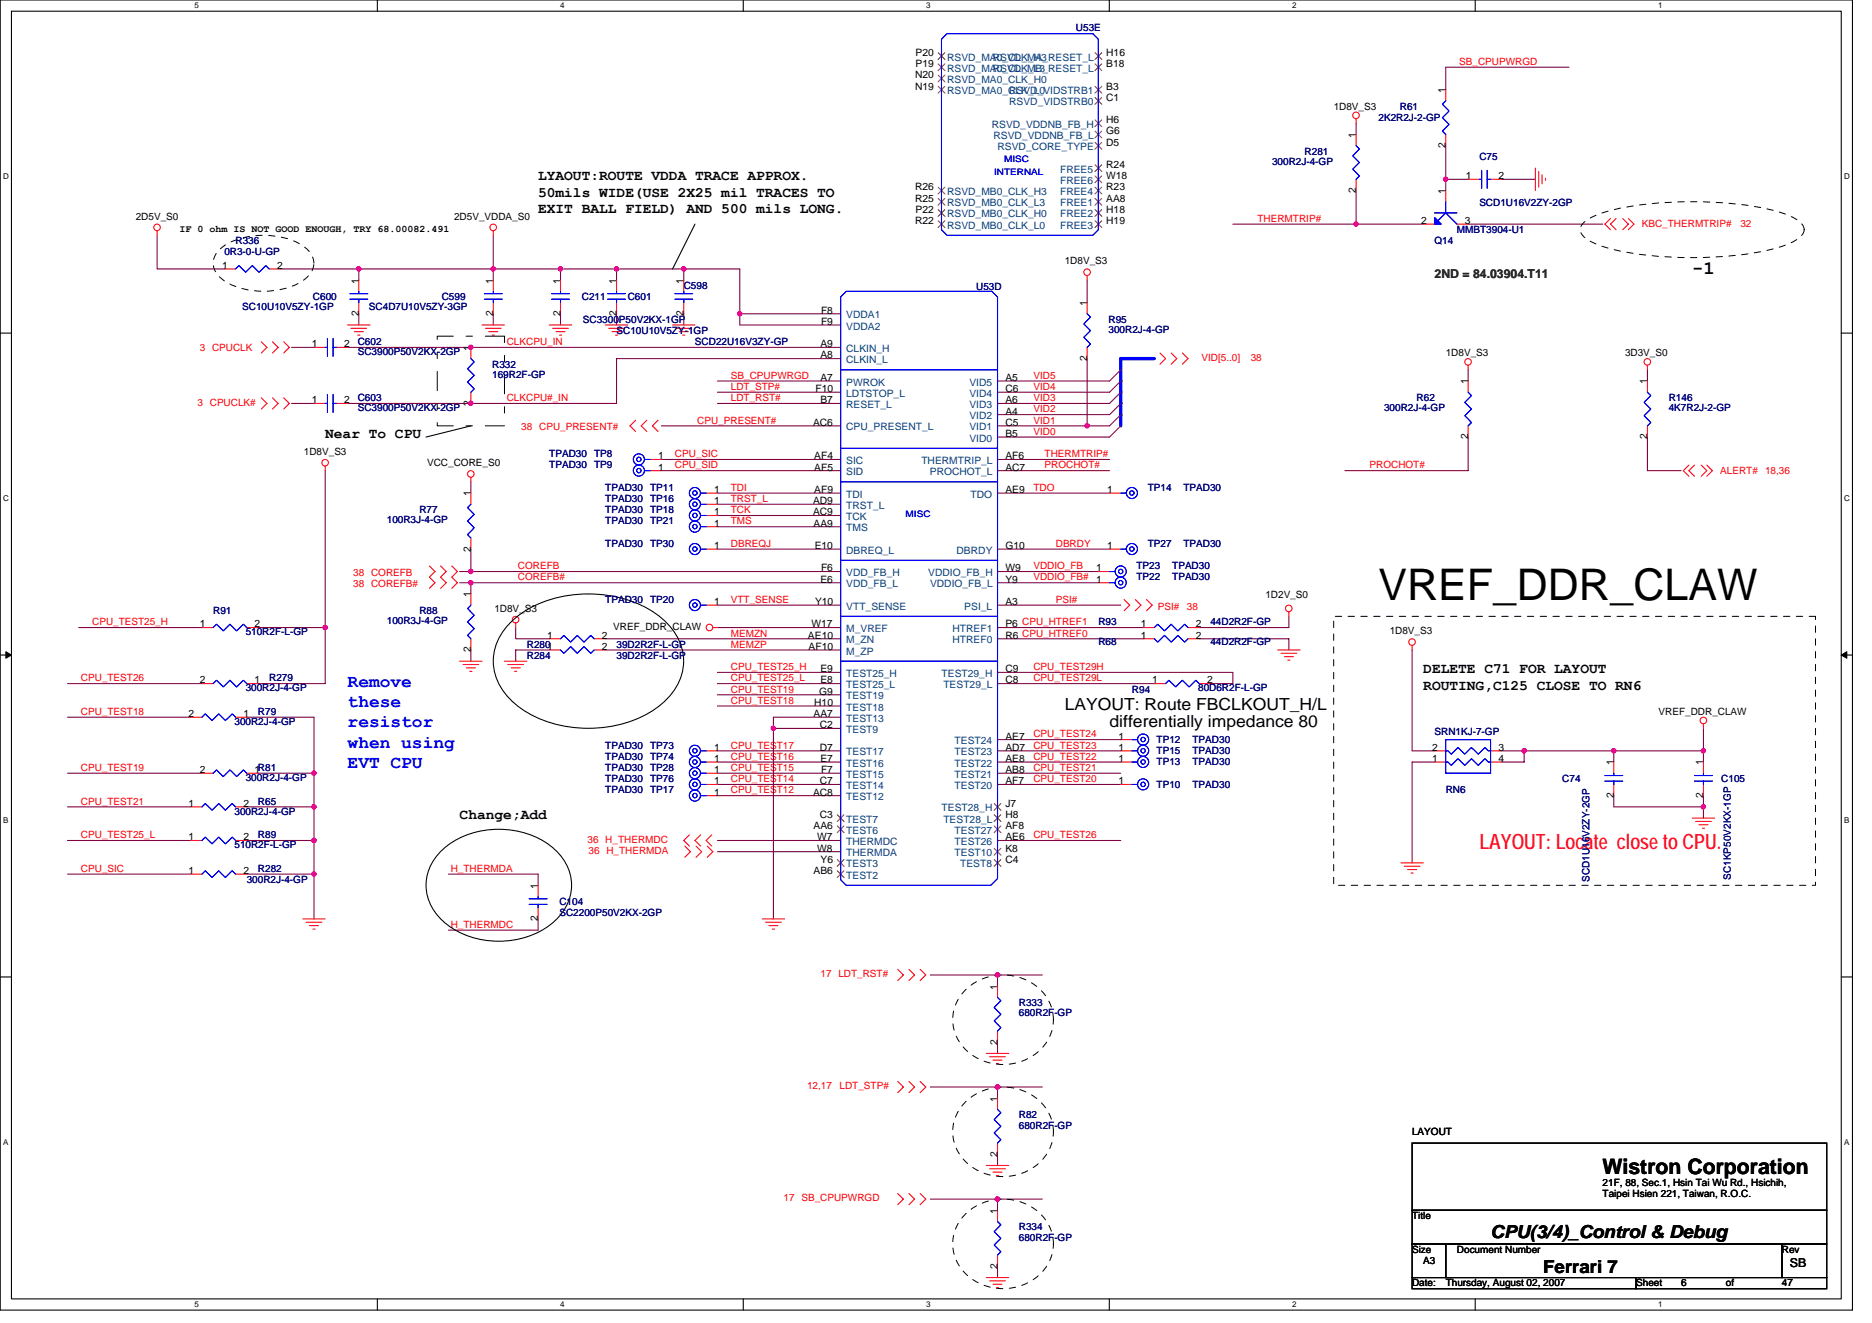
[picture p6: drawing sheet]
<svg xmlns="http://www.w3.org/2000/svg" width="297mm" height="210mm" viewBox="0 0 297 210" stroke-linecap="round" stroke-linejoin="round" font-family="sans-serif">
<path d="M0 0h293.9v207.9h-293.9zM1.8 1.8h290.4v204.3h-290.4z" fill="none" stroke="#000" stroke-width=".17"/>
<g fill="#fff">
<path d="M30.8 .2h.7v1.4h-.7z"/>
<path d="M30.8 206.3h.7v1.4h-.7z"/>
</g>
<path d="M59.9 0v1.8M59.9 206.1v1.8" fill="none" stroke="#000" stroke-width=".17"/>
<g fill="#fff">
<path d="M88.9 .2h.7v1.4h-.7z"/>
<path d="M88.9 206.3h.7v1.4h-.7z"/>
</g>
<path d="M117.9 0v1.8M117.9 206.1v1.8" fill="none" stroke="#000" stroke-width=".17"/>
<g fill="#fff">
<path d="M147 .2h.7v1.4h-.7z"/>
<path d="M147 206.3h.7v1.4h-.7z"/>
</g>
<path d="M176 0v1.8M176 206.1v1.8" fill="none" stroke="#000" stroke-width=".17"/>
<g fill="#fff">
<path d="M205 .2h.7v1.4h-.7z"/>
<path d="M205 206.3h.7v1.4h-.7z"/>
</g>
<path d="M234.1 0v1.8M234.1 206.1v1.8" fill="none" stroke="#000" stroke-width=".17"/>
<g fill="#fff">
<path d="M263.1 .2h.7v1.4h-.7z"/>
<path d="M263.1 206.3h.7v1.4h-.7z"/>
<path d="M.5 27.3h.9v1.4h-.9z"/>
<path d="M292.6 27.3h.9v1.4h-.9z"/>
<path d="M.5 78.4h.9v1.4h-.9z"/>
<path d="M292.6 78.4h.9v1.4h-.9z"/>
</g>
<path d="M0 52.9h1.8M292.2 52.9h1.7" fill="none" stroke="#000" stroke-width=".17"/>
<g fill="#fff">
<path d="M.5 129.5h.8v1.4h-.8z"/>
<path d="M292.6 129.5h.9v1.4h-.9z"/>
</g>
<path d="M0 103.9h1.8M292.2 103.9h1.7" fill="none" stroke="#000" stroke-width=".17"/>
<path d="M.9 103.4l.9 .5-.9 .5zM292.2 103.9l.8-.5v1z" fill="#000" stroke="#000" stroke-width=".16"/>
<g fill="#fff">
<path d="M.5 180.5h.8v1.4h-.8z"/>
<path d="M292.6 180.5h.9v1.4h-.9z"/>
</g>
<g fill="none" stroke="#000" stroke-width=".17">
<path d="M110.3 35.6l-3.6 7.1M74.7 67.6l-7.1 1.7M81.2 98.6a18.5 18.5 0 0 1 15.4-4.1 15.9 15.9 0 0 1 9.8 5 8.2 8.2 0 0 1-.8 11.7 18.5 18.5 0 0 1-15.5 4.1 15.8 15.8 0 0 1-9.8-5 8.2 8.2 0 0 1 .9-11.7zM69.7 135.4a13.6 13.6 0 0 1 13.6-3.2 10.2 10.2 0 0 1 7 6.1 7.5 7.5 0 0 1-2.5 8 14 14 0 0 1-17.3 0 7.4 7.4 0 0 1-.8-10.9zM0 155h1.8M292.2 155h1.7M224.1 181.4h65.8v10.6h-65.8zM224.1 192h65.8v5.4h-65.8zM224.1 197.4h5.3v5.3h-5.3zM229.4 197.4h53.3v5.3h-53.3zM282.7 197.4h7.2v5.3h-7.2zM224.1 202.7h35.5v1.8h-35.5z"/>
<path d="M259.6 202.7h30.3v1.8h-30.3z"/>
</g>
<g fill="none" stroke="#800040" stroke-width=".17">
<path d="M215.2 19.6v1.7M249 10.7h-19.6v3.5M24.9 37.3v5.4h10.7M78.3 37.3v7.1M195.6 35.6h30.2M215.2 30.2v5.4M229.4 23.1v7.1M229.4 28.4h3.6M233 35.6h21.3M238.3 28.4h5.3M44.5 42.7h12.4v1.7M46.3 55.1h3.5"/>
<path d="M55.2 55.1h78.2M56.9 42.7h40.9M56.9 49.8v1.8M78.3 49.8v1.8M88.9 42.7v1.7M88.9 49.8v1.8M97.8 42.7h10.7v1.7M97.8 42.7v1.7M97.8 49.8v1.8M108.5 42.7h8.9v8.9h16M108.5 49.8v1.8M117.4 49.8h16"/>
<path d="M133.4 56.9h-35.6v7.1h-42.6M172.5 44.4v3.6M172.5 56.9v10.7M177.8 58.7l-1.7 1.8h-17.8M233 58.7v1.8M261.4 58.7v1.8M46.3 64h3.5M51.6 74.7v33.8h-10.7M74.7 76.5v1.7M104.9 74.7h28.5M104.9 72.9h28.5M104.9 67.6h28.5"/>
<path d="M113.8 60.5h19.6M113.8 64h19.6M113.8 62.2h19.6M113.8 78.2h19.6M158.3 74.7h17.8M158.3 72.9h17.8M158.3 78.2h17.8M177.8 62.2l-1.7 1.8h-17.8M177.8 60.5l-1.7 1.7h-17.8M177.8 64l-1.7 1.8h-17.8M177.8 65.8l-1.7 1.8h-17.8M177.8 67.6l-1.7 1.7h-17.8"/>
<path d="M233 69.3v5.4h-19.6M261.4 69.3v5.4h5.3M12.5 99.6h19.5M40.9 99.6h10.7M72.9 92.5h60.5M72.9 90.7h60.5M74.7 87.1v3.6M74.7 92.5v1.7M81.8 99.6v1.7h5.4M113.8 81.8h19.6M113.8 80h19.6M113.8 96h19.6"/>
<path d="M113.8 87.1h19.6M113.8 99.6h19.6M113.8 83.6h19.6M158.3 96h19.5M158.3 92.5h16M158.3 87.1h17.8M158.3 90.7h16M158.3 99.6h23.1M204.5 97.8v1.8h-14.2M10.7 108.5h21.3M10.7 113.8h19.6M39.2 113.8h10.6v32"/>
<path d="M74.7 103.1v1.8M87.2 103.1h-5.4v1.8M96.1 101.3h37.3M96.1 103.1h37.3M113.8 108.5h19.6M113.8 119.1h19.6M113.8 106.7h19.6M113.8 110.2h19.6M113.8 112h19.6M133.4 115.6h-10.7v30.2M133.4 113.8h-10.7v1.8M158.3 108.5h24.9"/>
<path d="M158.3 106.7h37.3v1.8h-3.5M158.3 119.1h19.5M158.3 117.3h19.5M158.3 101.3h23.1M190.3 101.3h14.2v1.8M224.1 103.1v16h3.5M238.3 119.1h32M241.8 119.1v1.8h-3.5M256.1 119.1v1.8M270.3 115.6v5.3M10.7 138.7h19.6M10.7 122.7h21.3"/>
<path d="M10.7 128h19.6M10.7 133.3h19.6M39.2 138.7h10.6M39.2 128h10.6M39.2 133.3h10.6M40.9 122.7h8.9M71.2 138.7h14.2v1.8M113.8 120.9h19.6M113.8 126.2h19.6M113.8 124.5h19.6M113.8 122.7h19.6M113.8 133.3h19.6"/>
<path d="M113.8 135.1h19.6M158.3 120.9h19.5M158.3 124.5h19.5M158.3 122.7h19.5M158.3 133.3h19.5M227.6 120.9h-3.5v16M256.1 126.2v1.8h14.2M270.3 126.2v3.6M85.4 145.8v1.8h-14.2M147.6 154.7h17.8M158.3 154.7v1.8M147.6 172.5h10.7v1.7"/>
<path d="M158.3 165.4v1.7M158.3 172.5h7.1M147.6 190.2h17.8M158.3 183.1v1.8M158.3 190.2v1.8M158.3 200.9v1.8"/>
</g>
<g fill="#f0f" stroke="#f0f" stroke-width=".17">
<circle cx="229.4" cy="28.4" r=".35"/>
<circle cx="215.2" cy="35.5" r=".35"/>
<circle cx="88.9" cy="42.7" r=".35"/>
<circle cx="49.8" cy="138.7" r=".35"/>
<circle cx="49.8" cy="133.3" r=".35"/>
<circle cx="158.3" cy="190.2" r=".35"/>
<circle cx="158.3" cy="154.7" r=".35"/>
<circle cx="158.3" cy="172.5" r=".35"/>
<circle cx="108.5" cy="42.7" r=".35"/>
<circle cx="56.9" cy="42.7" r=".35"/>
<circle cx="78.3" cy="42.7" r=".35"/>
<circle cx="117.4" cy="49.8" r=".35"/>
<circle cx="74.7" cy="90.7" r=".35"/>
<circle cx="74.7" cy="92.4" r=".35"/>
<circle cx="49.8" cy="128" r=".35"/>
<circle cx="74.7" cy="64" r=".35"/>
<circle cx="74.7" cy="55.1" r=".35"/>
<circle cx="172.5" cy="67.6" r=".35"/>
<circle cx="270.3" cy="128" r=".35"/>
<circle cx="270.3" cy="119.1" r=".35"/>
<circle cx="256.1" cy="119.1" r=".35"/>
<circle cx="49.8" cy="122.7" r=".35"/>
<circle cx="51.6" cy="99.6" r=".35"/>
<circle cx="122.7" cy="115.6" r=".35"/>
<circle cx="241.8" cy="119.1" r=".35"/>
<circle cx="97.8" cy="42.7" r=".35"/>
</g>
<path d="M183.2 56.9h-5.4v10.7" fill="none" stroke="#00f" stroke-width=".53"/>
<g fill="none" stroke="#f00" stroke-width=".17">
<path d="M149.4 8.9h.1M149.4 10.7h.1M149.4 12.4h.1M149.4 14.2h.1M174.3 8.9h.1M174.3 10.7h.1M174.3 14.2h.1M174.3 16h.1M174.3 19.6h.1M215.2 18.8v.8M229.4 14.2v1.8M24.9 36.6v.7"/>
<path d="M78.3 36.6v.7M149.4 30.2h.1M149.4 32h.1M149.4 33.8h.1M149.4 35.6h.1M174.3 21.3h.1M174.3 23.1h.1M174.3 26.7h.1M174.3 28.4h.1M174.3 30.2h.1M174.3 32h.1M174.3 33.8h.1"/>
<path d="M174.3 35.6h.1M215.2 21.3v1.8M215.2 28.4v1.8M225.8 35.6h1.8M229.4 21.3v1.8M229.4 30.2v1.8M231.2 35.6h1.8M233 28.4h1.7M236.5 28.4h1.8M243.6 26.7v3.5M244.2 27.2v2.5M244.7 27.7v1.5"/>
<path d="M245.2 28.3v.3M255.5 34.7l-.8 .9 .8 .8M256.4 34.7l-.9 .9 .9 .8M257.5 34.7l.9 .9-.9 .8M258.4 34.7l.9 .9-.9 .8M35.6 42.7h1.8M41.5 54.2l.9 .9-.9 .9M42.7 42.7h1.8M43.2 54.2l.9 .9-.9 .9M45 54.2l.9 .9-.9 .9M49.8 55.1h1.8M53.4 55.1h1.8"/>
<path d="M55.2 51.6h3.5M55.7 52.1h2.5M56.2 52.6h1.5M56.8 53.2h.3M56.9 44.4v1.8M56.9 48v1.8M74.7 55.1v1.8M76.5 51.6h3.5M77 52.1h2.5M77.6 52.6h1.4M78.1 53.2h.3M78.3 44.4v1.8"/>
<path d="M78.3 48v1.8M87.2 51.6h3.5M87.7 52.1h2.5M88.2 52.6h1.5M88.8 53.2h.3M88.9 44.4v1.8M88.9 48v1.8M96.1 51.6h3.5M96.6 52.1h2.5M97.1 52.6h1.4M97.7 53.2h.3M97.8 44.4v1.8"/>
<path d="M97.8 48v1.8M106.7 51.6h3.6M107.2 52.1h2.5M107.8 52.6h1.4M108.3 53.2h.4M108.5 44.4v1.8M108.5 48v1.8M133.4 49.8h.1M133.4 51.6h.1M133.4 55.1h.1M133.4 56.9h.1M172.5 43.7v.7"/>
<path d="M172.5 48v1.8M172.5 55.1v1.8M184.1 56l.9 .9-.9 .9M185.8 56l.9 .9-.9 .9M187.6 56l.9 .9-.9 .9M233 58v.7M261.4 58v.7M41.5 63.1l.9 .9-.9 .9M43.2 63.1l.9 .9-.9 .9M45 63.1l.9 .9-.9 .9M49.8 64h1.8M51.6 74v.7"/>
<path d="M53.4 64h1.8M74.7 62.2v1.8M74.7 75.7v.8M74.7 78.2v1.8M100.9 66.7l-.9 .9 .9 .9M102.6 66.7l-.9 .9 .9 .9M103.2 72.9h1.7M103.2 74.7h1.7M104.4 66.7l-.9 .9 .9 .9M112.1 78.2h1.7M133.4 60.5h.1M133.4 62.2h.1"/>
<path d="M133.4 64h.1M133.4 67.6h.1M133.4 72.9h.1M133.4 74.7h.1M133.4 78.2h.1M158.3 60.5h.1M158.3 62.2h.1M158.3 64h.1M158.3 65.8h.1M158.3 67.6h.1M158.3 69.3h.1M158.3 72.9h.1"/>
<path d="M158.3 74.7h.1M158.3 78.2h.1M176.1 78.2h1.7M233 60.5v1.7M233 67.6v1.7M261.4 60.5v1.7M261.4 67.6v1.7M268 73.8l-.9 .9 .9 .9M268.9 73.8l-.9 .9 .9 .9M269.9 73.8l.9 .9-.9 .9M270.8 73.8l.9 .9-.9 .9M32 99.6h1.8"/>
<path d="M39.2 99.6h1.7M68.1 89.8l.9 .9-.9 .9 .9 .9-.9 .8M69.9 89.8l.9 .9-.9 .9 .9 .9-.9 .8M71.7 89.8l.9 .9-.9 .9 .9 .9-.9 .8M74.7 85.3v1.8M74.7 94.2v1.8M81.8 98.8v.8M112.1 96h1.7M112.1 81.8h1.7M112.1 83.6h1.7M112.1 87.1h1.7M112.1 80h1.7"/>
<path d="M113.1 99.6h.7M133.4 80h.1M133.4 81.8h.1M133.4 83.6h.1M133.4 87.1h.1M133.4 90.7h.1M133.4 92.5h.1M133.4 96h.1M133.4 99.6h.1M158.3 87.1h.1M158.3 90.7h.1M158.3 92.5h.1"/>
<path d="M158.3 96h.1M158.3 99.6h.1M174.3 90.7h1.8M174.3 92.5h1.8M176.1 87.1h1.7M178.4 95.1l.9 .9-.9 .9M180.1 95.1l.9 .9-.9 .9M181.4 99.6h1.8M181.9 95.1l.9 .9-.9 .9M188.5 99.6h1.8M204.5 97.1v.7M30.3 113.8h1.7"/>
<path d="M32 108.5h1.8M37.4 113.8h1.8M39.2 108.5h1.7M72.9 104.9h3.6M73.5 105.4h2.5M74 106h1.4M74.5 106.5h.4M74.7 101.3v1.8M80 104.9h3.6M80.6 105.4h2.5M81.1 106h1.4M81.7 106.5h.3"/>
<path d="M87.2 103.1h1.7M87.2 101.3h1.7M94.3 103.1h1.8M94.3 101.3h1.8M112.1 119.1h1.7M133.4 101.3h.1M133.4 103.1h.1M133.4 106.7h.1M133.4 108.5h.1M133.4 110.2h.1M133.4 112h.1M133.4 113.8h.1"/>
<path d="M133.4 115.6h.1M133.4 119.1h.1M158.3 101.3h.1M158.3 106.7h.1M158.3 108.5h.1M158.3 117.3h.1M158.3 119.1h.1M177.8 119.1h1.8M177.8 117.3h1.8M181.4 101.3h1.8M183.2 108.5h1.8M188.5 101.3h1.8"/>
<path d="M190.3 108.5h1.8M202.7 103.1h3.6M203.3 103.7h2.5M203.8 104.2h1.4M204.3 104.7h.4M224.1 102.4v.7M227.6 119.1h1.8M236.5 119.1h1.8M270.3 114.9v.7M30.3 133.3h1.7M30.3 138.7h1.7M30.3 128h1.7"/>
<path d="M32 122.7h1.8M37.4 133.3h1.8M37.4 138.7h1.8M37.4 128h1.8M39.2 122.7h1.7M108.7 134.2l.9 .9-.9 .9M109.4 132.5l-.9 .8 .9 .9M110.4 134.2l.9 .9-.9 .9M111.2 132.5l-.9 .8 .9 .9M112.1 122.7h1.7M112.1 120.9h1.7M112.1 126.2h1.7"/>
<path d="M112.1 124.5h1.7M112.2 134.2l.9 .9-.9 .9M112.9 132.5l-.8 .8 .8 .9M133.4 120.9h.1M133.4 122.7h.1M133.4 124.5h.1M133.4 126.2h.1M133.4 129.8h.1M133.4 131.6h.1M133.4 133.3h.1M133.4 135.1h.1M133.4 136.9h.1"/>
<path d="M133.4 138.7h.1M158.3 120.9h.1M158.3 122.7h.1M158.3 124.5h.1M158.3 128h.1M158.3 129.8h.1M158.3 131.6h.1M158.3 133.3h.1M158.3 135.1h.1M158.3 136.9h.1M177.8 120.9h1.8M177.8 124.5h1.8"/>
<path d="M222.3 136.9h3.5M222.8 137.4h2.5M223.3 138h1.5M223.9 138.5h.3M227.6 120.9h1.8M236.5 120.9h1.8M256.1 120.9v1.8M256.1 124.5v1.7M268.5 129.8h3.6M269 130.3h2.5M269.6 130.9h1.4M270.1 131.4h.4"/>
<path d="M270.3 120.9v1.8M270.3 124.5v1.7M48 145.8h3.6M48.6 146.3h2.5M49.1 146.9h1.4M49.7 147.4h.3M85.4 140.5v1.7M85.4 144v1.8M120.9 145.8h3.6M121.5 146.3h2.5M122 146.9h1.4M122.6 147.4h.3"/>
<path d="M142.4 153.8l.9 .9-.9 .9M144.2 153.8l.9 .9-.9 .9M146 153.8l.9 .9-.9 .9M158.3 156.5v1.7M142.4 171.6l.9 .9-.9 .9M144.2 171.6l.9 .9-.9 .9M146 171.6l.9 .9-.9 .9M156.5 167.1h3.6M157 167.7h2.5M157.6 168.2h1.4M158.1 168.7h.4M158.3 163.6v1.8"/>
<path d="M158.3 174.2v1.8M142.4 189.4l.9 .8-.9 .9M144.2 189.4l.9 .8-.9 .9M146 189.4l.9 .8-.9 .9M156.5 184.9h3.6M157 185.4h2.5M157.6 186h1.4M158.1 186.5h.4M158.3 181.4v1.7M158.3 192v1.8M158.3 199.1v1.8M156.5 202.7h3.6"/>
<path d="M157 203.2h2.5M157.6 203.8h1.4M158.1 204.3h.4"/>
<circle cx="215.2" cy="18.3" r=".52"/>
<circle cx="24.9" cy="36.1" r=".52"/>
<circle cx="78.3" cy="36.1" r=".52"/>
<circle cx="172.5" cy="43.2" r=".52"/>
<circle cx="232.9" cy="57.4" r=".52"/>
<circle cx="261.4" cy="57.4" r=".52"/>
<circle cx="51.6" cy="73.4" r=".52"/>
<circle cx="74.7" cy="75.2" r=".52"/>
<circle cx="81.8" cy="98.3" r=".52"/>
<circle cx="112.6" cy="99.6" r=".52"/>
<circle cx="204.5" cy="96.5" r=".52"/>
<circle cx="224.1" cy="101.9" r=".52"/>
<circle cx="270.3" cy="114.3" r=".52"/>
</g>
<path d="M69.4 53.3h10.6v14.3h-10.6z" fill="none" stroke="#000" stroke-width=".16" stroke-dasharray="3 2 1 2"/>
<path d="M34.7 39.7a10.7 10.7 0 0 1 8.4-2.3 9.2 9.2 0 0 1 5.8 2.3 2.91 2.91 0 0 1-.6 4.7 12.3 12.3 0 0 1-12.9 0 2.95 2.95 0 0 1-.7-4.7zM251.2 35.4a12.7 12.7 0 0 1 6.2-2.4 63 63 0 0 1 23.7 .3 11.2 11.2 0 0 1 4.7 2.1 1.34 1.34 0 0 1 0 2 12.8 12.8 0 0 1-6.2 2.5 62.4 62.4 0 0 1-23.7-.3 11.2 11.2 0 0 1-4.7-2.2 1.34 1.34 0 0 1 0-2zM211.6 97.8h76.5v42.7h-76.5zM153.1 157.1a8.5 8.5 0 0 1 13.3 1.7 6.8 6.8 0 0 1-3.9 9.4 8.3 8.3 0 0 1-11-4.4 6.5 6.5 0 0 1 1.6-6.7zM153.1 174.9a8.5 8.5 0 0 1 13.3 1.7 6.8 6.8 0 0 1-3.9 9.4 8.3 8.3 0 0 1-11-4.4 6.5 6.5 0 0 1 1.6-6.7zM153.1 192.7a8.5 8.5 0 0 1 13.3 1.6 6.8 6.8 0 0 1-3.9 9.5 8.3 8.3 0 0 1-11-4.4 6.5 6.5 0 0 1 1.6-6.7z" fill="none" stroke="#000" stroke-width=".16" stroke-dasharray="1 1 1 1 1 1 1 1"/>
<g fill="none" stroke="#00f" stroke-width=".17">
<path d="M150.3 5.3h23.1l.9 .9v30.2l-.9 .9h-23.1l-.9-.9v-30.2zM229.4 16l-.5 .5 1 1.1-1 1.1 1 1-1 1.1 .5 .5M215.2 23.1l.5 .5-1.1 1.1 1.1 1.1-1.1 1 1.1 1.1-.5 .5M227.6 33.8h3.6M228.2 35l1.2-1.2 1.8 1.8M229.4 32v1.8M234.7 28.4h.4M235.1 27v2.9M236 28.4h.5M236 27v2.9M37.4 42.7l.5-.6 1.1 1.1 1-1.1 1.1 1.1 1.1-1.1 .5 .6M51.6 55.1h.4"/>
<path d="M52 53.7v2.8M52.8 53.7v2.8M52.8 55.1h.6M55.5 46.6h2.9M55.5 47.5h2.9M56.9 46.2v.4M56.9 47.5v.5M74.7 56.9l.5 .5-1 1.1 1 1.1-1 1 1 1.1-.5 .5M76.9 46.6h2.8M76.9 47.5h2.8M78.3 46.2v.4M78.3 47.5v.5"/>
<path d="M87.5 46.6h2.9M87.5 47.5h2.9M88.9 46.2v.4M88.9 47.5v.5M96.4 46.6h2.8M96.4 47.5h2.8M97.8 46.2v.4M97.8 47.5v.5M107.1 46.6h2.8M107.1 47.5h2.8M108.5 46.2v.4M108.5 47.5v.5"/>
<path d="M133.4 47.1l.9-.9h23.1l.9 .9v92.3l-1.1 1.1h-22.9l-.9-.9zM133.4 58.7h24.9M172.5 49.8l.5 .5-1 1.1 1 1.1-1 1 1 1.1-.5 .5M51.6 64h.4M52 62.6v2.8M52.8 64h.6M52.8 62.6v2.8M102.3 72.9h.9M102.3 74.7h.9M111.2 78.2h.9M133.4 71.1h24.9M133.4 76.5h24.9"/>
<path d="M177.8 78.2h.9M233 62.2l.5 .6-1.1 1 1.1 1.1-1.1 1.1 1.1 1-.5 .6M261.4 62.2l.5 .6-1 1 1 1.1-1 1.1 1 1-.5 .6M33.8 99.6l.6-.6 1 1.1 1.1-1.1 1 1.1 1.1-1.1 .6 .6M74.7 80l-.5 .5 1 1.1-1 1.1 1 1-1 1.1 .5 .5M74.7 96l-.5 .5 1 1.1-1 1.1 1 1-1 1.1 .5 .5M111.2 96h.9M111.2 81.8h.9M111.2 83.6h.9M111.2 87.1h.9M111.2 80h.9M133.4 88.9h24.9"/>
<path d="M133.4 97.8h24.9M176.1 90.7h.9M176.1 92.5h.9M177.8 87.1h.9M183.2 99.6l.5-.6 1.1 1.1 1-1.1 1.1 1.1 1.1-1.1 .5 .6M32 113.8l.6-.5 1.1 1 1-1 1.1 1 1-1 .6 .5M33.8 108.5l.6-.6 1 1.1 1.1-1.1 1 1.1 1.1-1.1 .6 .6M88.9 103.1l.6 .6 1-1.1 1.1 1.1 1.1-1.1 1 1.1 .6-.6M88.9 101.3l.6-.5 1 1.1 1.1-1.1 1.1 1.1 1-1.1 .6 .5M111.2 119.1h.9M133.4 104.9h24.9M179.6 119.1h.9"/>
<path d="M179.6 117.3h.9M183.2 101.3l.5 .6 1.1-1.1 1 1.1 1.1-1.1 1.1 1.1 .5-.6M185 108.5l.5-.6 1.1 1.1 1-1.1 1.1 1.1 1.1-1.1 .5 .6M229.4 119.1h.4l.5 .6 1-1.1 1.1 1.1 1.1-1.1 1.1 1.1 1-1.1 .6 .5h.3M229.4 117.3h7.1v5.4h-7.1zM32 133.3l.6-.5 1.1 1.1 1-1.1 1.1 1.1 1-1.1 .6 .5M32 138.7l.6-.5 1.1 1 1-1 1.1 1 1-1 .6 .5M32 128l.6-.5 1.1 1 1-1 1.1 1 1-1 .6 .5M33.8 122.7l.6-.5 1 1 1.1-1 1 1 1.1-1 .6 .5M111.2 120.9h.9M111.2 122.7h.9M111.2 126.2h.9"/>
<path d="M111.2 124.5h.9M179.6 120.9h.9M179.6 124.5h.9M229.4 120.9h.4l.5 .5 1-1 1.1 1 1.1-1 1.1 1 1-1 .6 .5h.3M254.7 123h2.8M254.7 123.9h2.8M256.1 122.7v.3M256.1 123.9v.6M268.9 123h2.8M268.9 123.9h2.8M270.3 122.7v.3M270.3 123.9v.6"/>
<path d="M84 142.6h2.8M84 143.5h2.8M85.4 142.2v.4M85.4 143.5v.5M158.3 158.2l.5 .6-1 1.1 1 1-1 1.1 1 1-.5 .6M158.3 176l.5 .6-1 1 1 1.1-1 1 1 1.1-.5 .6M158.3 193.8l.5 .5-1 1.1 1 1.1-1 1 1 1.1-.5 .5"/>
<circle cx="101.4" cy="72.9" r=".35"/>
<circle cx="101.4" cy="74.7" r=".35"/>
<circle cx="101.4" cy="72.9" r=".88"/>
<circle cx="101.4" cy="74.7" r=".88"/>
<circle cx="110.3" cy="80" r=".35"/>
<circle cx="110.3" cy="78.2" r=".35"/>
<circle cx="110.3" cy="80" r=".88"/>
<circle cx="110.3" cy="78.2" r=".88"/>
<circle cx="179.6" cy="78.2" r=".35"/>
<circle cx="179.6" cy="78.2" r=".88"/>
<circle cx="110.3" cy="83.6" r=".35"/>
<circle cx="110.3" cy="87.1" r=".35"/>
<circle cx="110.3" cy="81.8" r=".35"/>
<circle cx="110.3" cy="96" r=".35"/>
<circle cx="110.3" cy="81.8" r=".88"/>
<circle cx="110.3" cy="83.6" r=".88"/>
<circle cx="110.3" cy="87.1" r=".88"/>
<circle cx="110.3" cy="96" r=".88"/>
<circle cx="177.8" cy="90.7" r=".35"/>
<circle cx="177.8" cy="92.4" r=".35"/>
<circle cx="177.8" cy="92.4" r=".88"/>
<circle cx="177.8" cy="90.7" r=".88"/>
<circle cx="179.6" cy="87.1" r=".35"/>
<circle cx="179.6" cy="87.1" r=".88"/>
<circle cx="110.3" cy="119.1" r=".35"/>
<circle cx="110.3" cy="119.1" r=".88"/>
<circle cx="181.4" cy="119.1" r=".35"/>
<circle cx="181.4" cy="117.3" r=".35"/>
<circle cx="181.4" cy="119.1" r=".88"/>
<circle cx="181.4" cy="117.3" r=".88"/>
<circle cx="110.3" cy="122.7" r=".35"/>
<circle cx="110.3" cy="124.4" r=".35"/>
<circle cx="110.3" cy="120.9" r=".35"/>
<circle cx="110.3" cy="126.2" r=".35"/>
<circle cx="110.3" cy="124.4" r=".88"/>
<circle cx="110.3" cy="122.7" r=".88"/>
<circle cx="110.3" cy="120.9" r=".88"/>
<circle cx="110.3" cy="126.2" r=".88"/>
<circle cx="181.4" cy="124.4" r=".35"/>
<circle cx="181.4" cy="120.9" r=".35"/>
<circle cx="181.4" cy="124.4" r=".88"/>
<circle cx="181.4" cy="120.9" r=".88"/>
</g>
<g fill="#00f" stroke="#00f" stroke-width=".17">
<path d="M227.6 34.5l1.1 1.1h-1.1z" fill-rule="evenodd"/>
<path d="M227.6 34.5l1.1 1.1h-1.1z" fill-rule="evenodd"/>
</g>
<g fill="none" stroke="#804000" stroke-width=".16">
<path d="M148.9 8.4l1 1M148.9 10.1l1 1.1M148.9 11.9l1 1.1M148.9 13.7l1 1.1M149.9 8.4l-1.1 1M149.9 10.1l-1.1 1.1M149.9 11.9l-1.1 1.1M149.9 13.7l-1.1 1.1M173.8 8.4l1 1M173.8 10.1l1 1.1M173.8 13.7l1 1.1M173.8 15.5l1 1.1"/>
<path d="M173.8 19l1 1.1M174.8 8.4l-1.1 1M174.8 10.1l-1.1 1.1M174.8 13.7l-1.1 1.1M174.8 15.5l-1.1 1.1M174.8 19l-1.1 1.1M148.9 29.7l1 1.1M148.9 31.5l1 1.1M148.9 33.3l1 1M148.9 35l1 1.1M149.9 29.7l-1.1 1.1M149.9 31.5l-1.1 1.1"/>
<path d="M149.9 33.3l-1.1 1M149.9 35l-1.1 1.1M173.8 20.8l1 1.1M173.8 22.6l1 1.1M173.8 26.1l1 1.1M173.8 27.9l1 1.1M173.8 29.7l1 1.1M173.8 31.5l1 1.1M173.8 33.3l1 1M173.8 35l1 1.1M174.8 20.8l-1.1 1.1M174.8 22.6l-1.1 1.1"/>
<path d="M174.8 26.1l-1.1 1.1M174.8 27.9l-1.1 1.1M174.8 29.7l-1.1 1.1M174.8 31.5l-1.1 1.1M174.8 33.3l-1.1 1M174.8 35l-1.1 1.1M132.9 129.3l1 1M132.9 131l1 1.1M132.9 136.4l1 1.1M132.9 138.2l1 1M133.9 129.3l-1.1 1M133.9 131l-1.1 1.1"/>
<path d="M133.9 136.4l-1.1 1.1M133.9 138.2l-1.1 1M157.8 127.5l1 1.1M157.8 129.3l1 1M157.8 131l1 1.1M157.8 134.6l1 1.1M157.8 136.4l1 1.1M158.8 127.5l-1.1 1.1M158.8 129.3l-1.1 1M158.8 131l-1.1 1.1M158.8 134.6l-1.1 1.1M158.8 136.4l-1.1 1.1"/>
</g>
<text font-size="6.9" x="218.7" y="95.2">VREF_DDR_CLAW</text>
<text font-size="3.4" fill="#f00" x="234.7" y="134.7">LAYOUT: Locate close to CPU.</text>
<text font-size="3.4" x="254.3" y="186.2">Wistron Corporation</text>
<text font-size="3" x="268.5" y="43.4">-1</text>
<g font-size="2.8" fill="#00f">
<text x="55.2" y="109">Remove</text>
<text x="55.2" y="112.2">these</text>
<text x="55.2" y="115.4">resistor</text>
<text x="55.2" y="118.6">when using</text>
<text x="55.2" y="121.8">EVT CPU</text>
</g>
<g font-size="2.8">
<text x="236.5" y="196.4">CPU(3/4)_Control &amp; Debug</text>
<text x="244.9" y="202">Ferrari 7</text>
</g>
<g font-size="2.6">
<text x="168.9" y="112.6">LAYOUT: Route FBCLKOUT_H/L</text>
<text x="176.1" y="115.3">differentially impedance 80</text>
</g>
<g font-size="2.3">
<text x="85.4" y="28.6">LYAOUT:ROUTE VDDA TRACE APPROX.</text>
<text x="85.4" y="31.2">50mils WIDE(USE 2X25 mil TRACES TO</text>
<text x="85.4" y="33.8">EXIT BALL FIELD) AND 500 mils LONG.</text>
<text x="51.6" y="69.5">Near To CPU</text>
<text x="225.8" y="106.8">DELETE C71 FOR LAYOUT</text>
<text x="225.8" y="109.5">ROUTING,C125 CLOSE TO RN6</text>
<text x="72.9" y="129.9">Change;Add</text>
</g>
<text font-size="1.9" fill="#008000" x="227.6" y="44.1">2ND = 84.03904.T11</text>
<text font-size="1.9" x="284" y="201.1">SB</text>
<g font-size="1.6" fill="#000080">
<text x="170.7" y="5">U53E</text>
<text x="222.1" y="17.4">R61</text>
<text x="218.7" y="19.2">2K2R2J-2-GP</text>
<text x="201.8" y="26.1">300R2J-4-GP</text>
<text x="207" y="24.5">R281</text>
<text x="234.7" y="25.4">C75</text>
<text x="234.7" y="32.7">SCD1U16V2ZY-2GP</text>
<text x="35.6" y="40.5">0R3-0-U-GP</text>
<text x="37.4" y="38.8">R336</text>
<text x="227.6" y="38.8">Q14</text>
<text x="231.2" y="37">MMBT3904-U1</text>
<text x="49.7" y="47.6">C600</text>
<text x="70.1" y="47.6">C599</text>
<text x="92.3" y="47.6">C211</text>
<text x="99.6" y="47.6">C601</text>
<text x="108.5" y="45.9">C598</text>
<text x="154.9" y="46">U53D</text>
<text x="38.4" y="49.3">SC10U10V5ZY-1GP</text>
<text x="58.5" y="49.3">SC4D7U10V5ZY-3GP</text>
<text x="92.5" y="51.2">SC3300P50V2KX-1GP</text>
<text x="97.8" y="53">SC10U10V5ZY-1GP</text>
<text x="175.9" y="51.2">R95</text>
<text x="175.9" y="52.8">300R2J-4-GP</text>
<text x="56.8" y="54.8">C602</text>
<text x="56.8" y="56.4">SC3900P50V2KX-2GP</text>
<text x="78.1" y="58.3">R332</text>
<text x="78.1" y="59.9">169R2F-GP</text>
<text x="110.3" y="54.8">SCD22U16V3ZY-GP</text>
<text x="56.8" y="63.6">C603</text>
<text x="56.8" y="65.3">SC3900P50V2KX-2GP</text>
<text x="219.6" y="65.3">300R2J-4-GP</text>
<text x="224.8" y="63.6">R62</text>
<text x="264.8" y="63.6">R146</text>
<text x="264.8" y="65.3">4K7R2J-2-GP</text>
<text x="87.2" y="72.5">TPAD30</text>
<text x="87.2" y="74.3">TPAD30</text>
<text x="94.3" y="72.5">TP8</text>
<text x="94.3" y="74.3">TP9</text>
<text x="96.1" y="77.9">TPAD30</text>
<text x="103.2" y="77.9">TP11</text>
<text x="182.1" y="77.9">TP14</text>
<text x="187.8" y="77.9">TPAD30</text>
<text x="61.4" y="83">100R3J-4-GP</text>
<text x="66.5" y="81.4">R77</text>
<text x="96.1" y="81.4">TPAD30</text>
<text x="96.1" y="83.2">TPAD30</text>
<text x="96.1" y="79.7">TPAD30</text>
<text x="103.2" y="81.4">TP18</text>
<text x="103.2" y="83.2">TP21</text>
<text x="103.2" y="79.7">TP16</text>
<text x="96.1" y="86.8">TPAD30</text>
<text x="103.2" y="86.8">TP30</text>
<text x="182.1" y="86.8">TP27</text>
<text x="187.8" y="86.8">TPAD30</text>
<text x="96.1" y="95.7">TPAD30</text>
<text x="103.2" y="95.7">TP20</text>
<text x="180.3" y="90.3">TP23</text>
<text x="180.3" y="92.1">TP22</text>
<text x="186" y="90.3">TPAD30</text>
<text x="186" y="92.1">TPAD30</text>
<text x="33.8" y="97.4">R91</text>
<text x="39" y="100.8">510R2F-L-GP</text>
<text x="61.4" y="99">100R3J-4-GP</text>
<text x="66.5" y="97.4">R88</text>
<text x="174.3" y="99.2">R93</text>
<text x="192.1" y="99.2">44D2R2F-GP</text>
<text x="83.6" y="104.5">R284</text>
<text x="83.6" y="102.8">R2801</text>
<text x="97.8" y="104.5">39D2R2F-L-GP</text>
<text x="97.8" y="102.8">39D2R2F-L-GP</text>
<text x="174.3" y="102.4">R68</text>
<text x="192.1" y="102.4">44D2R2F-GP</text>
<text x="39" y="109.7">300R2J-4-GP</text>
<text x="40.9" y="113.4">R79</text>
<text x="42.7" y="108.1">R279</text>
<text x="179.6" y="109.9">R94</text>
<text x="190.1" y="109.7">80D6R2F-L-GP</text>
<text x="37.2" y="115">300R2J-4-GP</text>
<text x="96.1" y="118.8">TPAD30</text>
<text x="103.2" y="118.8">TP73</text>
<text x="183.5" y="119.7">TP15</text>
<text x="183.5" y="117.9">TP12</text>
<text x="189.2" y="119.7">TPAD30</text>
<text x="189.2" y="117.9">TPAD30</text>
<text x="227.6" y="116.6">SRN1KJ-7-GP</text>
<text x="39" y="123.9">300R2J-4-GP</text>
<text x="96.1" y="120.5">TPAD30</text>
<text x="96.1" y="122.3">TPAD30</text>
<text x="96.1" y="125.9">TPAD30</text>
<text x="96.1" y="124.1">TPAD30</text>
<text x="103.2" y="120.5">TP74</text>
<text x="103.2" y="122.3">TP28</text>
<text x="103.2" y="125.9">TP17</text>
<text x="103.2" y="124.1">TP76</text>
<text x="183.5" y="121.4">TP13</text>
<text x="183.5" y="125">TP10</text>
<text x="189.2" y="121.4">TPAD30</text>
<text x="189.2" y="125">TPAD30</text>
<text x="229.4" y="125.9">RN6</text>
<text x="247.9" y="124.1">C74</text>
<text x="273.1" y="124.1">C105</text>
<text x="37.2" y="129.3">300R2J-4-GP</text>
<text x="40.9" y="127.7">R65</text>
<text x="37.2" y="134.6">510R2F-L-GP</text>
<text x="40.9" y="133">R89</text>
<text x="39.2" y="140.1">300R2J-4-GP</text>
<text x="40.9" y="138.3">R282</text>
<text x="88.8" y="143.7">C104</text>
<text x="252.2" y="139.9" transform="rotate(-90 252.2 139.9)">SCD1U16V2ZY-2GP</text>
<text x="274.6" y="139.6" transform="rotate(-90 274.6 139.6)">SC1KP50V2KX-1GP</text>
<text x="88.8" y="145.3">SC2200P50V2KX-2GP</text>
<text x="161.7" y="159.7">R333</text>
<text x="161.7" y="161.3">680R2F-GP</text>
<text x="161.7" y="177.4">R82</text>
<text x="161.7" y="179">680R2F-GP</text>
<text x="161.7" y="195.2">R334</text>
<text x="161.7" y="196.8">680R2F-GP</text>
</g>
<g font-size="1.6">
<text x="145.3" y="8.9">P20</text>
<text x="145.3" y="10.6">P19</text>
<text x="175.5" y="8.9">H16</text>
<text x="175.5" y="10.6">B18</text>
<text x="145.2" y="12.4">N20</text>
<text x="145.2" y="14.2">N19</text>
<text x="175.5" y="14.2">B3</text>
<text x="175.5" y="16">C1</text>
<text x="211.6" y="17.4">1D8V_S3</text>
<text x="229.4" y="14.8" transform="rotate(-90 229.4 14.8)">1</text>
<text x="175.5" y="23.1">D5</text>
<text x="175.5" y="21.3">G6</text>
<text x="175.5" y="19.5">H6</text>
<text x="215.2" y="21.9" transform="rotate(-90 215.2 21.9)">1</text>
<text x="229.4" y="23.5" transform="rotate(-90 229.4 23.5)">2</text>
<text x="175.5" y="26.6">R24</text>
<text x="175.5" y="28.4">W18</text>
<text x="232.6" y="28.4">1</text>
<text x="237.8" y="28.4">2</text>
<text x="21.5" y="34.8">2D5V_S0</text>
<text x="72" y="34.8">2D5V_VDDA_S0</text>
<text x="145.2" y="30.2">R26</text>
<text x="145.2" y="32">R25</text>
<text x="145.2" y="35.5">R22</text>
<text x="145.3" y="33.8">P22</text>
<text x="175.5" y="30.2">R23</text>
<text x="175.5" y="32">AA8</text>
<text x="175.5" y="33.8">H18</text>
<text x="175.5" y="35.5">H19</text>
<text x="215.2" y="30.6" transform="rotate(-90 215.2 30.6)">2</text>
<text x="225.5" y="35.5">2</text>
<text x="229.4" y="30.8" transform="rotate(-90 229.4 30.8)">1</text>
<text x="232.4" y="35.5">3</text>
<text x="28.5" y="36.9">IF 0 ohm IS NOT GOOD ENOUGH, TRY 68.00082.491</text>
<text x="168.9" y="42">1D8V_S3</text>
<text x="35.2" y="42.7">1</text>
<text x="44" y="42.7">2</text>
<text x="56.9" y="45" transform="rotate(-90 56.9 45)">1</text>
<text x="78.2" y="45" transform="rotate(-90 78.2 45)">1</text>
<text x="88.9" y="45" transform="rotate(-90 88.9 45)">1</text>
<text x="97.8" y="45" transform="rotate(-90 97.8 45)">1</text>
<text x="108.5" y="45" transform="rotate(-90 108.5 45)">1</text>
<text x="56.9" y="50.2" transform="rotate(-90 56.9 50.2)">2</text>
<text x="78.2" y="50.2" transform="rotate(-90 78.2 50.2)">2</text>
<text x="88.9" y="50.2" transform="rotate(-90 88.9 50.2)">2</text>
<text x="97.8" y="50.2" transform="rotate(-90 97.8 50.2)">2</text>
<text x="108.5" y="50.2" transform="rotate(-90 108.5 50.2)">2</text>
<text x="130.3" y="49.8">F8</text>
<text x="130.3" y="51.5">F9</text>
<text x="172.5" y="48.5" transform="rotate(-90 172.5 48.5)">1</text>
<text x="49.5" y="55.1">1</text>
<text x="54.6" y="55.1">2</text>
<text x="74.7" y="55.6" transform="rotate(-90 74.7 55.6)">1</text>
<text x="130.2" y="55.1">A9</text>
<text x="130.2" y="56.9">A8</text>
<text x="172.5" y="57.3" transform="rotate(-90 172.5 57.3)">2</text>
<text x="229.4" y="56.5">1D8V_S3</text>
<text x="257.8" y="56.5">3D3V_S0</text>
<text x="49.5" y="64">1</text>
<text x="54.6" y="64">2</text>
<text x="74.7" y="64.4" transform="rotate(-90 74.7 64.4)">2</text>
<text x="129.4" y="62.2">F10</text>
<text x="130.2" y="60.4">A7</text>
<text x="130.2" y="64">B7</text>
<text x="159.5" y="60.4">A5</text>
<text x="159.5" y="62.2">C6</text>
<text x="159.5" y="64">A6</text>
<text x="159.5" y="65.8">A4</text>
<text x="232.9" y="61" transform="rotate(-90 232.9 61)">1</text>
<text x="261.4" y="61" transform="rotate(-90 261.4 61)">1</text>
<text x="129" y="67.5">AC6</text>
<text x="159.5" y="67.5">C5</text>
<text x="159.5" y="69.3">B5</text>
<text x="232.9" y="69.7" transform="rotate(-90 232.9 69.7)">2</text>
<text x="261.4" y="69.7" transform="rotate(-90 261.4 69.7)">2</text>
<text x="48.2" y="72.2">1D8V_S3</text>
<text x="67.8" y="74">VCC_CORE_S0</text>
<text x="104.4" y="72.9">1</text>
<text x="104.4" y="74.7">1</text>
<text x="129.2" y="72.9">AF4</text>
<text x="129.2" y="74.7">AF5</text>
<text x="159.5" y="72.9">AF6</text>
<text x="159.5" y="74.7">AC7</text>
<text x="74.7" y="78.8" transform="rotate(-90 74.7 78.8)">1</text>
<text x="113.3" y="81.8">1</text>
<text x="113.3" y="83.5">1</text>
<text x="113.3" y="80">1</text>
<text x="113.3" y="78.2">1</text>
<text x="129" y="80">AD9</text>
<text x="129" y="81.8">AC9</text>
<text x="129.1" y="83.5">AA9</text>
<text x="129.2" y="78.2">AF9</text>
<text x="159.5" y="78.2">AE9</text>
<text x="175.7" y="78.2">1</text>
<text x="74.7" y="87.5" transform="rotate(-90 74.7 87.5)">2</text>
<text x="113.3" y="87.1">1</text>
<text x="129.3" y="87.1">E10</text>
<text x="159.5" y="87.1">G10</text>
<text x="175.7" y="87.1">1</text>
<text x="74.7" y="94.8" transform="rotate(-90 74.7 94.8)">1</text>
<text x="113.3" y="96">1</text>
<text x="129.3" y="96">Y10</text>
<text x="130.2" y="92.4">E6</text>
<text x="130.3" y="90.7">F6</text>
<text x="159.5" y="96">A3</text>
<text x="159.5" y="92.4">Y9</text>
<text x="159.5" y="90.7">W9</text>
<text x="173.9" y="90.7">1</text>
<text x="173.9" y="92.4">1</text>
<text x="200.8" y="94.9">1D2V_S0</text>
<text x="31.7" y="99.5">1</text>
<text x="40.4" y="99.5">2</text>
<text x="78.4" y="97.1">1D8V_S3</text>
<text x="86.8" y="101.3">1</text>
<text x="95.5" y="101.3">2</text>
<text x="97.3" y="99.9">VREF_DDR_CLAW</text>
<text x="128.2" y="101.3">AE10</text>
<text x="128.8" y="99.5">W17</text>
<text x="159.5" y="99.5">P6 CPU_HTREF1</text>
<text x="159.5" y="101.3">R6 CPU_HTREF0</text>
<text x="181" y="101.3">1</text>
<text x="181" y="99.5">1</text>
<text x="189.8" y="101.3">2</text>
<text x="189.8" y="99.5">2</text>
<text x="220.5" y="100.6">1D8V_S3</text>
<text x="74.7" y="103.5" transform="rotate(-90 74.7 103.5)">2</text>
<text x="95.5" y="103.1">2</text>
<text x="128.3" y="103.1">AF10</text>
<text x="130.2" y="106.7">E9</text>
<text x="159.5" y="106.7">C9</text>
<text x="29.9" y="113.8">2</text>
<text x="31.7" y="108.4">2</text>
<text x="38.6" y="113.8">1</text>
<text x="40.4" y="108.4">1</text>
<text x="129.1" y="113.8">AA7</text>
<text x="129.2" y="112">H10</text>
<text x="130" y="110.2">G9</text>
<text x="130.2" y="108.4">E8</text>
<text x="159.5" y="108.4">C8</text>
<text x="182.8" y="108.4">1</text>
<text x="191.5" y="108.4">2</text>
<text x="263.2" y="113.4">VREF_DDR_CLAW</text>
<text x="113.3" y="119.1">1</text>
<text x="130.1" y="115.5">C2</text>
<text x="130.1" y="119.1">D7</text>
<text x="159.5" y="117.3">AE7</text>
<text x="159.5" y="119.1">AD7</text>
<text x="177.5" y="119.1">1</text>
<text x="177.5" y="117.3">1</text>
<text x="227.3" y="119.1">2</text>
<text x="237.8" y="119.1">3</text>
<text x="31.7" y="122.7">2</text>
<text x="40.4" y="122.7">1R81</text>
<text x="113.3" y="120.9">1</text>
<text x="113.3" y="122.7">1</text>
<text x="113.3" y="124.4">1</text>
<text x="130.1" y="124.4">C7</text>
<text x="130.2" y="120.9">E7</text>
<text x="130.3" y="122.7">F7</text>
<text x="159.5" y="120.9">AE8</text>
<text x="159.5" y="122.7">AB8</text>
<text x="159.5" y="124.4">AF7</text>
<text x="177.5" y="120.9">1</text>
<text x="177.5" y="124.4">1</text>
<text x="227.3" y="120.9">1</text>
<text x="237.8" y="120.9">4</text>
<text x="256" y="121.4" transform="rotate(-90 256 121.4)">1</text>
<text x="270.3" y="121.4" transform="rotate(-90 270.3 121.4)">1</text>
<text x="29.9" y="128">1</text>
<text x="38.6" y="128">2</text>
<text x="113.3" y="126.2">1</text>
<text x="129" y="126.2">AC8</text>
<text x="129.1" y="131.6">AA6</text>
<text x="130.1" y="129.8">C3</text>
<text x="159.5" y="128">J7</text>
<text x="159.5" y="131.6">AF8</text>
<text x="159.5" y="129.8">H8</text>
<text x="256" y="126.6" transform="rotate(-90 256 126.6)">2</text>
<text x="270.3" y="126.6" transform="rotate(-90 270.3 126.6)">2</text>
<text x="29.9" y="133.3">1</text>
<text x="38.6" y="133.3">2</text>
<text x="129.7" y="133.3">W7</text>
<text x="129.7" y="135.1">W8</text>
<text x="130.2" y="136.9">Y6</text>
<text x="159.5" y="136.9">C4</text>
<text x="159.5" y="133.3">AE6</text>
<text x="159.5" y="135.1">K8</text>
<text x="29.9" y="138.7">1</text>
<text x="38.6" y="138.7">2</text>
<text x="85.4" y="141" transform="rotate(-90 85.4 141)">1</text>
<text x="129.1" y="138.7">AB6</text>
<text x="85.4" y="146.2" transform="rotate(-90 85.4 146.2)">2</text>
<text x="158.3" y="157" transform="rotate(-90 158.3 157)">1</text>
<text x="158.3" y="165.7" transform="rotate(-90 158.3 165.7)">2</text>
<text x="158.3" y="174.8" transform="rotate(-90 158.3 174.8)">1</text>
<text x="158.3" y="183.5" transform="rotate(-90 158.3 183.5)">2</text>
<text x="224.1" y="180.1">LAYOUT</text>
<text x="254.3" y="188.1">21F, 88, Sec.1, Hsin Tai Wu Rd., Hsichih,</text>
<text x="254.3" y="189.9">Taipei Hsien 221, Taiwan, R.O.C.</text>
<text x="158.3" y="192.6" transform="rotate(-90 158.3 192.6)">1</text>
<text x="224.1" y="193.4">Title</text>
<text x="158.3" y="201.3" transform="rotate(-90 158.3 201.3)">2</text>
<text x="224.1" y="198.8">Size</text>
<text x="225.8" y="200.6">A3</text>
<text x="231.2" y="198.8">Document Number</text>
<text x="282.7" y="198.8">Rev</text>
<text x="224.1" y="204.1">Date:</text>
<text x="229.4" y="204.1">Thursday, August 02, 2007</text>
<text x="259.6" y="204.1">Sheet</text>
<text x="266.7" y="204.1">6</text>
<text x="273.9" y="204.1">of</text>
<text x="282.7" y="204.1">47</text>
</g>
<g font-size="1.6" fill="#004080">
<text x="150.3" y="9.6">RSVD_MA0_CLK_H3</text>
<text x="150.3" y="11.4">RSVD_MA0_CLK_L3</text>
<text x="157.5" y="9.6">RSVD_MA_RESET_L</text>
<text x="157.5" y="11.4">RSVD_MB_RESET_L</text>
<text x="150.3" y="13.2">RSVD_MA0_CLK_H0</text>
<text x="150.3" y="14.9">RSVD_MA0_CLK_L0</text>
<text x="160.1" y="14.9">RSVD_VIDSTRB1</text>
<text x="160.1" y="16.7">RSVD_VIDSTRB0</text>
<text x="157.4" y="20.3">RSVD_VDDNB_FB_H</text>
<text x="157.6" y="22.1">RSVD_VDDNB_FB_L</text>
<text x="158.3" y="23.8">RSVD_CORE_TYPE</text>
<text x="168.2" y="27.4">FREE5</text>
<text x="168.2" y="29.2">FREE6</text>
<text x="150.3" y="30.9">RSVD_MB0_CLK_H3</text>
<text x="150.3" y="32.7">RSVD_MB0_CLK_L3</text>
<text x="150.3" y="34.5">RSVD_MB0_CLK_H0</text>
<text x="168.2" y="30.9">FREE4</text>
<text x="168.2" y="32.7">FREE1</text>
<text x="168.2" y="34.5">FREE2</text>
<text x="150.3" y="36.3">RSVD_MB0_CLK_L0</text>
<text x="168.2" y="36.3">FREE3</text>
<text x="134.3" y="50.5">VDDA1</text>
<text x="134.3" y="52.3">VDDA2</text>
<text x="134.3" y="55.8">CLKIN_H</text>
<text x="134.3" y="57.6">CLKIN_L</text>
<text x="134.3" y="61.2">PWROK</text>
<text x="134.3" y="62.9">LDTSTOP_L</text>
<text x="134.3" y="64.7">RESET_L</text>
<text x="153.8" y="61.2">VID5</text>
<text x="153.8" y="62.9">VID4</text>
<text x="153.8" y="64.7">VID3</text>
<text x="134.3" y="68.3">CPU_PRESENT_L</text>
<text x="153.8" y="66.5">VID2</text>
<text x="153.8" y="68.3">VID1</text>
<text x="153.8" y="70.1">VID0</text>
<text x="134.3" y="73.6">SIC</text>
<text x="134.3" y="75.4">SID</text>
<text x="146.2" y="73.6">THERMTRIP_L</text>
<text x="147.5" y="75.4">PROCHOT_L</text>
<text x="134.3" y="79">TDI</text>
<text x="134.3" y="80.7">TRST_L</text>
<text x="134.3" y="82.5">TCK</text>
<text x="154" y="79">TDO</text>
<text x="134.3" y="84.3">TMS</text>
<text x="134.3" y="87.8">DBREQ_L</text>
<text x="151.8" y="87.8">DBRDY</text>
<text x="134.3" y="91.4">VDD_FB_H</text>
<text x="134.3" y="93.2">VDD_FB_L</text>
<text x="147.3" y="91.4">VDDIO_FB_H</text>
<text x="147.6" y="93.2">VDDIO_FB_L</text>
<text x="134.3" y="96.7">VTT_SENSE</text>
<text x="134.3" y="100.3">M_VREF</text>
<text x="151.1" y="100.3">HTREF1</text>
<text x="153" y="96.7">PSI_L</text>
<text x="134.3" y="102.1">M_ZN</text>
<text x="134.3" y="103.8">M_ZP</text>
<text x="134.3" y="107.4">TEST25_H</text>
<text x="149.4" y="107.4">TEST29_H</text>
<text x="151.1" y="102.1">HTREF0</text>
<text x="134.3" y="109.2">TEST25_L</text>
<text x="134.3" y="111">TEST19</text>
<text x="134.3" y="112.7">TEST18</text>
<text x="149.7" y="109.2">TEST29_L</text>
<text x="134.3" y="114.5">TEST13</text>
<text x="134.3" y="116.3">TEST9</text>
<text x="134.3" y="119.8">TEST17</text>
<text x="151.5" y="118.1">TEST24</text>
<text x="151.5" y="119.8">TEST23</text>
<text x="134.3" y="121.6">TEST16</text>
<text x="134.3" y="123.4">TEST15</text>
<text x="134.3" y="125.2">TEST14</text>
<text x="151.5" y="121.6">TEST22</text>
<text x="151.5" y="123.4">TEST21</text>
<text x="151.5" y="125.2">TEST20</text>
<text x="134.3" y="127">TEST12</text>
<text x="134.3" y="130.5">TEST7</text>
<text x="149.4" y="128.7">TEST28_H</text>
<text x="149.7" y="130.5">TEST28_L</text>
<text x="134.3" y="132.3">TEST6</text>
<text x="134.3" y="134.1">THERMDC</text>
<text x="134.3" y="135.8">THERMDA</text>
<text x="134.3" y="137.6">TEST3</text>
<text x="151.5" y="132.3">TEST27</text>
<text x="151.5" y="134.1">TEST26</text>
<text x="151.5" y="135.8">TEST10</text>
<text x="152.4" y="137.6">TEST8</text>
<text x="134.3" y="139.4">TEST2</text>
</g>
<g font-size="1.6" fill="#f00">
<text x="231.5" y="10.3">SB_CPUPWRGD</text>
<text x="199.5" y="35.2">THERMTRIP#</text>
<text x="260.5" y="36.1">KBC_THERMTRIP#</text>
<text x="276.2" y="36.1">32</text>
<text x="31.7" y="55.6">3 CPUCLK</text>
<text x="80.4" y="54.8">CLKCPU_IN</text>
<text x="190.6" y="57.3">VID[5..0]</text>
<text x="198.5" y="57.3">38</text>
<text x="31.3" y="64.4">3 CPUCLK#</text>
<text x="80.4" y="63.6">CLKCPU#_IN</text>
<text x="116" y="60.1">SB_CPUPWRGD</text>
<text x="116" y="61.9">LDT_STP#</text>
<text x="116" y="63.6">LDT_RST#</text>
<text x="164" y="60.1">VID5</text>
<text x="164" y="61.9">VID4</text>
<text x="164" y="63.6">VID3</text>
<text x="164" y="65.4">VID2</text>
<text x="82.7" y="68.3">38 CPU_PRESENT#</text>
<text x="110.6" y="67.2">CPU_PRESENT#</text>
<text x="164" y="69">VID0</text>
<text x="164" y="67.2">VID1</text>
<text x="107.1" y="72.5">CPU_SIC</text>
<text x="107.1" y="74.3">CPU_SID</text>
<text x="116" y="77.9">TDI</text>
<text x="164" y="77.9">TDO</text>
<text x="165.8" y="74.3">PROCHOT#</text>
<text x="165.8" y="72.5">THERMTRIP#</text>
<text x="217.3" y="74.3">PROCHOT#</text>
<text x="273" y="75.2">ALERT#</text>
<text x="280.1" y="75.2">18,36</text>
<text x="116" y="81.4">TCK</text>
<text x="116" y="79.7">TRST_L</text>
<text x="116" y="83.2">TMS</text>
<text x="116" y="86.8">DBREQJ</text>
<text x="167.5" y="86.8">DBRDY</text>
<text x="56" y="91.4">38 COREFB</text>
<text x="56" y="93.2">38 COREFB#</text>
<text x="82.2" y="90.3">COREFB</text>
<text x="82.2" y="92.1">COREFB#</text>
<text x="116" y="95.7">VTT_SENSE</text>
<text x="164" y="92.1">VDDIO_FB#</text>
<text x="164" y="90.3">VDDIO_FB</text>
<text x="167.5" y="95.7">PSI#</text>
<text x="14.6" y="99.2">CPU_TEST25_H</text>
<text x="116" y="101">MEMZN</text>
<text x="183.7" y="96.7">PSI#</text>
<text x="188.3" y="96.7">38</text>
<text x="116" y="106.3">CPU_TEST25_H</text>
<text x="116" y="102.8">MEMZP</text>
<text x="164" y="106.3">CPU_TEST29H</text>
<text x="12.8" y="108.1">CPU_TEST26</text>
<text x="12.8" y="113.4">CPU_TEST18</text>
<text x="116" y="108.1">CPU_TEST25_L</text>
<text x="116" y="109.9">CPU_TEST19</text>
<text x="116" y="111.7">CPU_TEST18</text>
<text x="164" y="108.1">CPU_TEST29L</text>
<text x="116" y="118.8">CPU_TEST17</text>
<text x="164" y="118.8">CPU_TEST23</text>
<text x="164" y="117">CPU_TEST24</text>
<text x="12.8" y="122.3">CPU_TEST19</text>
<text x="116" y="125.9">CPU_TEST12</text>
<text x="116" y="124.1">CPU_TEST14</text>
<text x="116" y="122.3">CPU_TEST15</text>
<text x="116" y="120.5">CPU_TEST16</text>
<text x="164" y="120.5">CPU_TEST22</text>
<text x="164" y="124.1">CPU_TEST20</text>
<text x="164" y="122.3">CPU_TEST21</text>
<text x="12.8" y="127.7">CPU_TEST21</text>
<text x="12.8" y="133">CPU_TEST25_L</text>
<text x="93.2" y="133.7">36 H_THERMDC</text>
<text x="93.4" y="135.5">36 H_THERMDA</text>
<text x="164" y="133">CPU_TEST26</text>
<text x="12.8" y="138.3">CPU_SIC</text>
<text x="71.5" y="138.3">H_THERMDA</text>
<text x="71.5" y="147.2">H_THERMDC</text>
<text x="130.2" y="155">17 LDT_RST#</text>
<text x="128.1" y="172.8">12,17</text>
<text x="133.2" y="172.8">LDT_STP#</text>
<text x="124.3" y="190.6">17 SB_CPUPWRGD</text>
</g>
<g font-size="1.4" fill="#00f">
<text x="157.8" y="27.8">INTERNAL</text>
<text x="159.3" y="25.6">MISC</text>
<text x="143.7" y="82">MISC</text>
</g>
<g font-size="1.3">
<text x="30.8" y="1.3">5</text>
<text x="88.9" y="1.3">4</text>
<text x="147" y="1.3">3</text>
<text x="205" y="1.3">2</text>
<text x="263.1" y="1.3">1</text>
<text x=".5" y="28.4">D</text>
<text x="292.6" y="28.4">D</text>
<text x=".5" y="79.5">C</text>
<text x="292.6" y="79.5">C</text>
<text x=".5" y="130.6">B</text>
<text x="292.6" y="130.6">B</text>
<text x=".5" y="181.7">A</text>
<text x="292.6" y="181.7">A</text>
<text x="30.8" y="207.4">5</text>
<text x="88.9" y="207.4">4</text>
<text x="147" y="207.4">3</text>
<text x="205" y="207.4">2</text>
<text x="263.1" y="207.4">1</text>
</g>
</svg>
